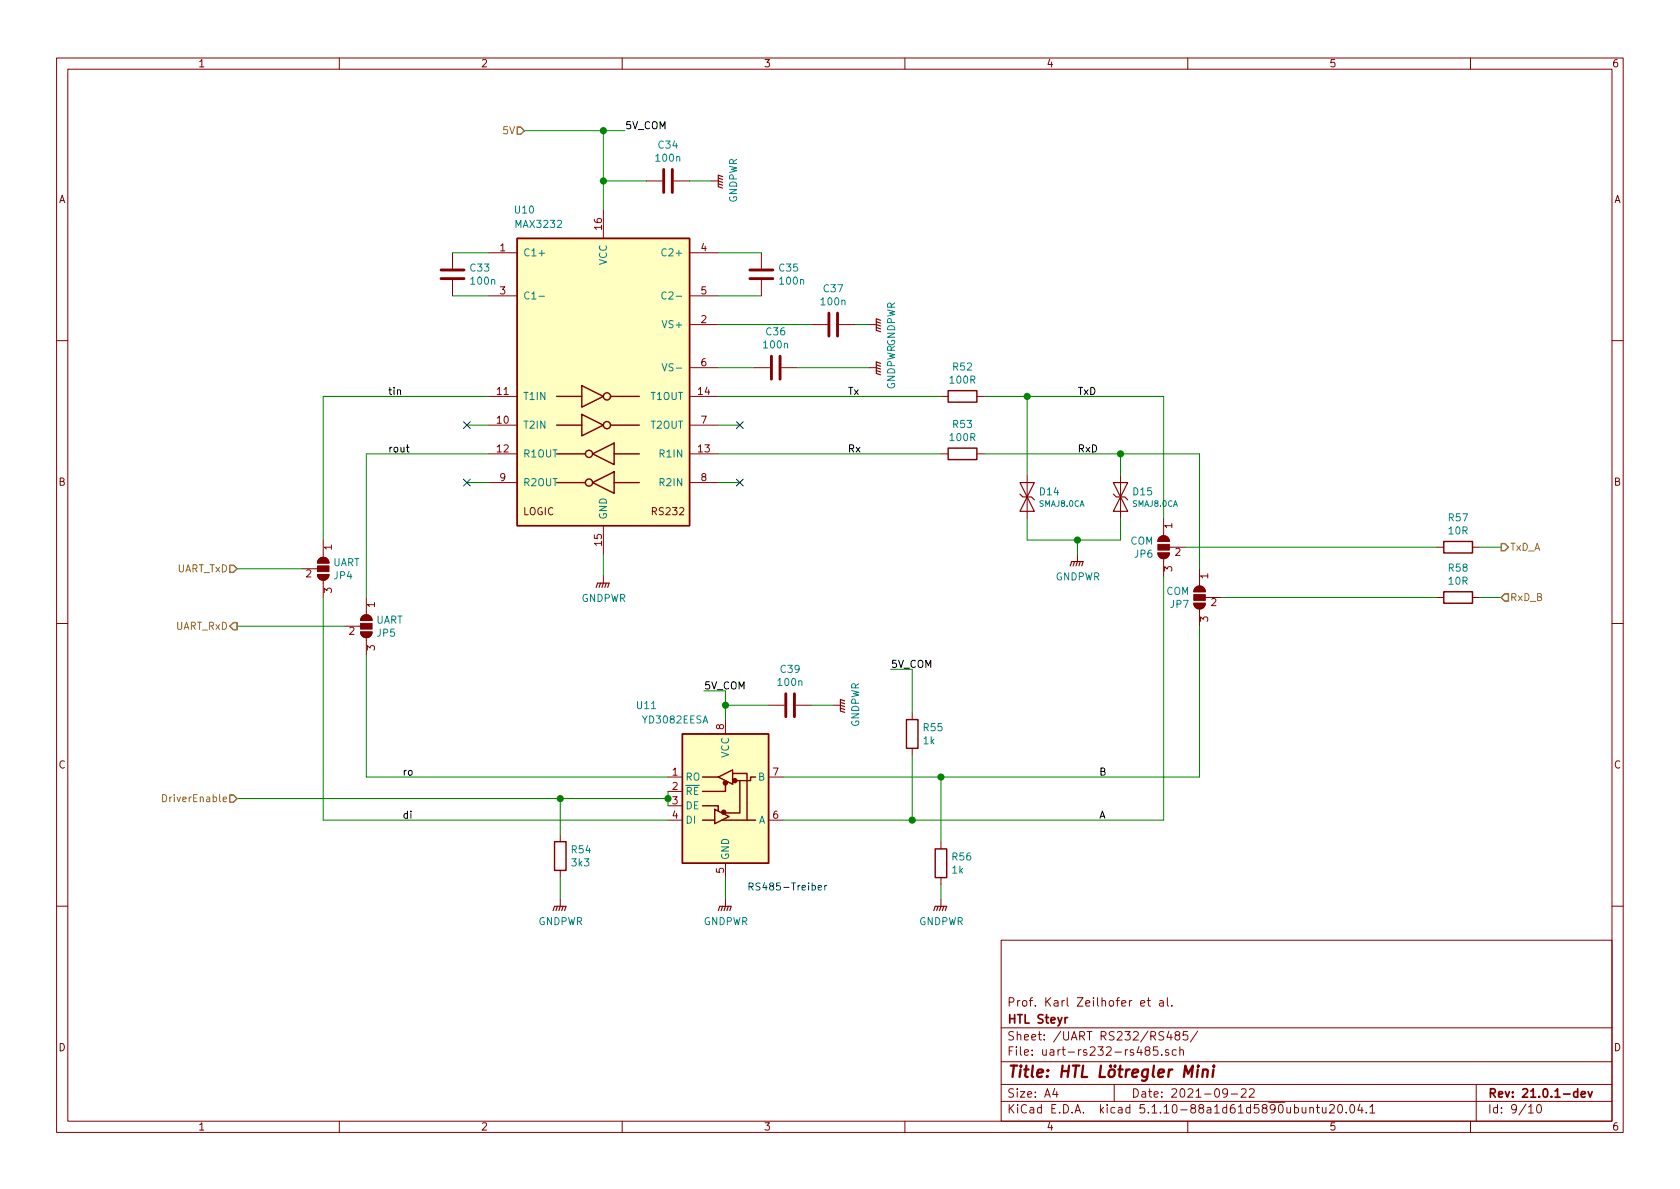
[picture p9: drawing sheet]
<svg xmlns="http://www.w3.org/2000/svg" width="297mm" height="210mm" viewBox="0 0 297 210" stroke-linecap="round" stroke-linejoin="round" font-family="sans-serif">
<g fill="none" stroke="#840000" stroke-width=".18">
<path d="M10 10.3h277v189.9h-277zM12 12.2h273v186.1h-273zM60 10.3v1.9M110 10.3v1.9M160 10.3v1.9M210 10.3v1.9M260 10.3v1.9M106.7 37.1v5.1M114.3 32h2.8M119.1 32h2.8M125.7 32h1.3M80 44.7v2.8"/>
<path d="M80 49.5v2.8M86.4 44.7h5M86.4 52.3h5M121.9 57.4h5.1M121.9 44.7h5.1M121.9 52.3h5.1M134.6 44.7v2.8M134.6 49.5v2.8M143.5 57.4h2.8M148.3 57.4h2.8M153.7 57.4h1.2M10 60.2h2"/>
<path d="M86.4 70.1h5M86.4 75.2h5M121.9 70.1h5.1M121.9 75.2h5.1M121.9 65h5.1M133.3 65h2.8M138.2 65h2.8M153.7 65h1.2M166.4 70.1h1.2M172.7 70.1h1.3M285 60.2h2M56.4 98.9a1.02 1.02 0 0 1 1.1-.3 1.02 1.02 0 0 1 .7 1h-2.1z"/>
<path d="M57.1 95.5v3M86.4 80.3h5M86.4 85.3h5M106.7 93v5M121.9 80.3h5.1M121.9 85.3h5.1M166.4 80.3h1.2M172.7 80.3h1.3M181.6 84.1v7.6M190.5 98v1.3M198.1 84.1v7.6M204.7 97.8h2.1a1.02 1.02 0 0 1-1.1 1 1.02 1.02 0 0 1-1-1z"/>
<path d="M205 95.1a1.02 1.02 0 0 1 1.1-.3 1.02 1.02 0 0 1 .7 1h-2.1zM205.7 91.7v3M205.7 98.8v3M206.8 96.8h2.7M254 96.8h1.3M260.3 96.8h1.3M10 110.3h2M53.3 100.6h2.8M56.1 101.6h2.1a1.02 1.02 0 0 1-1.1 1 1.02 1.02 0 0 1-1-1zM57.1 102.6v3.1M61 110.7h2.8M63.8 111.8h2a1.02 1.02 0 0 1-1 1 1.02 1.02 0 0 1-1-1z"/>
<path d="M64 109.1a1.02 1.02 0 0 1 1.1-.3 1.02 1.02 0 0 1 .7 .9h-2zM64.8 105.7v3M64.8 112.8v3M106.7 101.8v1.3M211.1 106.7h2a1.02 1.02 0 0 1-1 1 1.02 1.02 0 0 1-1-1zM211.4 103.9a1.03 1.03 0 0 1 1.1-.2 1.03 1.03 0 0 1 .6 .9h-2v-.3zM212.1 100.6v3M212.1 107.7v3M213.1 105.7h2.8M254 105.7h1.3M260.3 105.7h1.3M285 110.3h2"/>
<path d="M118.1 137.4h2.5M118.1 139.9h2.5M128.3 127.2v2.6M129.5 136.8h.1M135.9 124.7h2.8M135.9 137.4h2.5M140.7 124.7h2.8M147.3 124.7h1.3M161.3 126v1.2M161.3 132.3v1.3M99.1 147.6v1.2M99.1 153.9v1.3"/>
<path d="M99.1 159v1.3M118.1 142.5h2.5M118.1 145h2.5M128.3 152.6v2.6M128.3 159v1.3M135.9 145h2.5M166.4 148.8v1.3M166.4 155.2v1.3M166.4 159v1.3M10 160.2h2M177 166.3h108v32h-108zM201.7 177.4l.7-.1-.1-.3-.4-.1-.2 .2 .1 .7h.5"/>
<path d="M202.8 176.9h.6M203 176.4v1.3l.4 .2M205.1 177h.5l.1 .9M205.7 177.3l-.5 .1a.29 .29 0 0 0-.2 .2 .29 .29 0 0 0 .2 .3l.5-.1M206.4 176.4v1.3l.2 .2M207.2 177.8v.1M285 160.2h2M60 198.3v1.9M110 198.3v1.9M160 198.3v1.9M177 194.8h108M177 191.8h108"/>
<path d="M177 187.8h108M177 181.8h108M186.5 192.5l-.4 1h1M186.8 193v1M197 191.8v3M202.8 185.7l-.3-.1v-.2l.3-.3h.2l.3 .3v.2l-.7 .2a.48 .48 0 0 0-.1 .7l.3 .1 .5-.1a.48 .48 0 0 0-.3-.8M204.7 185.1h-.7l-.1 .7 .2-.1h.5l.1 .3v.5l-.2 .1-.6-.1M205.4 186.5v.1M206.6 185.7l-.4-.1-.2 .2 .1 .2 .5 .2v.3h-.6M206.7 182.3l-.4 1.1h1M207 182.9v1M208 185.7l-.5-.1-.2 .3v.6l.2 .1 .5-.1"/>
<path d="M208.1 183.1l-.3-.2-.1-.2 .4-.3h.2l.3 .3-.1 .2-.6 .2a.48 .48 0 0 0-.1 .7l.3 .1 .4-.1a.48 .48 0 0 0-.2-.7M208.6 185.7l.2-.1 .4 .1v.9M208.6 185.1v1.5M210 182.4h-.8v.7l.2-.1 .5 .1 .1 .2v.5l-.2 .1-.6-.1M210 198.3v1.9M211.8 182.3l-1.3 2M217 193.2l-.1 .2a.48 .48 0 0 1-.6-.1v-.6a.48 .48 0 0 1 .6-.1l.1 .1a1.19 1.19 0 0 1-.2 1.2l-.5 .1M217.7 193.5h1.1M219.5 192.7l.2-.2h.3l.3 .2v.3v.2l-.9 .8h.9M220.9 192.7l.2-.2h.4l.2 .2 .1 .3-1 1h1M231.6 196l.2-.2 .4 .1v.9M231.6 195.8v1"/>
<path d="M232.7 195.8h.6M232.9 195.3v1.3l.4 .2M233.8 195.8l.1 .9 .3 .1 .2-.1M234.4 195.8v1M235.1 195.5l.2-.2h.4l.2 .5-.9 1h.9M236.7 195.4l.3-.1a.94 .94 0 0 1 0 1.5h-.1a1 1 0 0 1-.2-1.4zM238 196.7v.1M238.8 195.5l.3-.2a.94 .94 0 0 1 0 1.5 .82 .82 0 0 1-.3-1.3zM240.4 195.2l-.3 1.1h.9M240.8 195.8v1M241.6 196.7v.1M242.2 195.8l.4-.5v1.5"/>
<path d="M242.2 196.8h.9M260 198.3v1.9M261 191.8v6.5M270.3 195.8l.4-.5v1.5M270.3 196.8h.8M271.8 195.5l.4-.2a.94 .94 0 0 1 0 1.5 .79 .79 0 0 1-.4-1.3z"/>
</g>
<path d="M188.7 179.9l-.4 .3M278.9 193.1l-.4-.1-.3 .3 .1 .6 .2 .1 .4-.1M278.9 192.5v1.5M279.6 193.5l.7-.1-.1-.3-.4-.1-.2 .2 .1 .7h.5M280.8 193l.4 1 .3-1" fill="none" stroke="#840000" stroke-width=".3"/>
<path d="M211.8 189.1l-.2 1.3M211.9 188.4l-.1 .2M212.7 189.3a.5 .5 0 0 1 .9 .1l-.2 1M212.7 189.1l-.1 1.3M214.6 189.1l-.2 1.3M214.6 188.4v.2l.1-.1-.1-.1v.2" fill="none" stroke="#840000" stroke-width=".41"/>
<g fill="#840000" stroke="#840000" stroke-width=".18">
<path d="M64 109.1a1.02 1.02 0 0 1 1.1-.3 1.02 1.02 0 0 1 .7 .9h-2z"/>
<path d="M63.8 111.8h2a1.02 1.02 0 0 1-1 1 1.02 1.02 0 0 1-1-1z"/>
<path d="M63.8 110.2h2v1h-2z"/>
<path d="M205 95.1a1.02 1.02 0 0 1 1.1-.3 1.02 1.02 0 0 1 .7 1h-2.1z"/>
<path d="M204.7 97.8h2.1a1.02 1.02 0 0 1-1.1 1 1.02 1.02 0 0 1-1-1z"/>
<path d="M204.7 96.3h2.1v1h-2.1z"/>
<path d="M211.4 103.9a1.03 1.03 0 0 1 1.1-.2 1.03 1.03 0 0 1 .6 .9h-2v-.3z"/>
<path d="M211.1 106.7h2a1.02 1.02 0 0 1-1 1 1.02 1.02 0 0 1-1-1z"/>
<path d="M211.1 105.2h2v1h-2z"/>
<path d="M56.4 98.9a1.02 1.02 0 0 1 1.1-.3 1.02 1.02 0 0 1 .7 1h-2.1z"/>
<path d="M56.1 101.6h2.1a1.02 1.02 0 0 1-1.1 1 1.02 1.02 0 0 1-1-1z"/>
<path d="M56.1 100.1h2.1v1h-2.1z"/>
</g>
<g fill="none" stroke="#840000" stroke-width=".2">
<path d="M127 32.5l.8 .3M127 32l.8 .3M127 31.5l.8 .2M127.8 31.2l-.8-.2v2l.8 .3M154.9 57.9l.8 .3M154.9 57.4l.8 .3M154.9 56.9l.8 .2M155.7 56.6l-.8-.2v2l.8 .3M154.9 65.5l.8 .3M154.9 65l.8 .3M154.9 64.5l.8 .3M155.7 64.3l-.8-.3v2l.8 .3"/>
<path d="M180.3 85.3h2.6l-1.3 2.6zM180.3 87.4l.5 .5h1.6l.5 .5M181.6 87.9l1.3 2.5h-2.6zM190 99.3l-.3 .8M190.5 99.3l-.3 .8M191 99.3l-.2 .8M196.8 85.3h2.6l-1.3 2.6zM196.8 87.4l.6 .5h1.5l.5 .5M198.1 87.9l1.3 2.5h-2.6zM105.4 103.9l.3-.8h2l-.3 .8M106.2 103.1l-.3 .8M106.7 103.1l-.3 .8"/>
<path d="M107.2 103.1l-.3 .8M189.2 100.1l.3-.8h2l-.2 .8M148.6 125.2l.8 .3M148.6 124.7l.8 .3M148.6 124.2l.8 .3M149.4 123.9l-.8-.2v2l.8 .3M97.8 161l.2-.7h2.1l-.3 .7M98.6 160.3l-.3 .7M99.1 160.3l-.3 .7M99.6 160.3l-.3 .7M127 161l.3-.7h2l-.3 .7M127.8 160.3l-.3 .7"/>
<path d="M128.3 160.3l-.3 .7M128.8 160.3l-.3 .7M165.1 161l.3-.7h2l-.3 .7M165.9 160.3l-.3 .7M166.4 160.3l-.3 .7M166.9 160.3l-.3 .7"/>
</g>
<g fill="none" stroke="#840000" stroke-width=".25">
<path d="M91.4 42.2h30.5v50.8h-30.5zM98.4 75.2h4.5M98.4 70.1h4.5M102.9 73.3l3.8 1.9-3.8 1.9zM102.9 68.2l3.8 1.9-3.8 1.9zM107.9 75.2h5.1M107.9 70.1h5.1M167.6 79.2h5.1v2.1h-5.1zM167.6 69.1h5.1v2h-5.1zM98.4 85.3h5.1M98.4 80.3h5.1M104.8 85.3l3.8-1.9v3.8z"/>
<path d="M104.8 80.3l3.8-1.9v3.8zM108.6 85.3h4.4M108.6 80.3h4.4M255.3 95.8h5v2h-5zM255.3 104.6h5v2.1h-5zM120.6 129.8h15.3v22.8h-15.3zM124.2 137.4h2.8M127 137.4l2.5-1.3v2.6zM128.3 138.7v1.2h-4.1M129.5 136.8h2.6v8.2M130.8 138v5.8h-2.5M133.6 137.4h-.9v.6h-2.5"/>
<path d="M160.3 127.2h2v5.1h-2zM98 148.8h2.1v5.1h-2.1zM124.2 142.5h2.8v.9M124.2 145h2.2M126.4 143.1l2.5 1.3-2.5 1.3zM127.6 145h6M165.4 150.1h2v5.1h-2z"/>
<circle cx="107.3" cy="70.1" r=".63"/>
<circle cx="107.3" cy="75.2" r=".63"/>
<circle cx="104.1" cy="85.3" r=".63"/>
<circle cx="104.1" cy="80.3" r=".63"/>
</g>
<g fill="#ffffc2" stroke="#ffffc2" stroke-width=".18">
<path d="M91.4 42.2h30.5v50.8h-30.5z"/>
<path d="M120.6 129.8h15.3v22.8h-15.3z"/>
</g>
<path d="M95.3 52.4h1M117.8 44.1a.5 .5 0 0 0-.6 0 .5 .5 0 0 0-.2 .6 .45 .45 0 0 0 .2 .5 .45 .45 0 0 0 .6-.1M117.8 51.7a.5 .5 0 0 0-.6 0 .5 .5 0 0 0-.2 .6 .45 .45 0 0 0 .2 .5 .45 .45 0 0 0 .6 0M117.1 64.3l.4 1.3 .4-1.3" fill="none" stroke="#008484" stroke-width=".18"/>
<path d="M117.3 30v4M118.9 30v4M78 49.3h4M78 47.7h4M132.6 49.3h4.1M132.6 47.7h4.1M146.6 55.4v4M148.1 55.4v4M136.4 63v4.1M137.9 63v4.1M138.9 122.7v4M140.5 122.7v4" fill="none" stroke="#840000" stroke-width=".51"/>
<g fill="#840000" stroke="#840000" stroke-width=".25">
<circle cx="128" cy="143.6" r=".36"/>
<circle cx="128.2" cy="138.4" r=".36"/>
<circle cx="129.9" cy="138" r=".36"/>
</g>
<g fill="none" stroke="#008400" stroke-width=".18">
<path d="M92.7 23.1h17.8M106.7 23.1v14M106.7 32h7.6M121.9 32h3.8M80 52.3h6.4M80 44.7h6.4M127 52.3h7.6M127 44.7h7.6M127 57.4h16.5M151.1 57.4h2.6M82.5 75.2h3.9M86.4 70.1h-29.3v25.4"/>
<path d="M127 70.1h39.4M127 75.2h3.8M127 65h6.3M141 65h12.7M174 70.1h31.7v21.6M181.6 70.1v14M82.5 85.3h3.9M86.4 80.3h-21.6v25.4M106.7 98v3.8M127 80.3h39.4M127 85.3h3.8M174 80.3h38.1v20.3"/>
<path d="M181.6 91.7v3.8h16.5v-3.8M190.5 95.5v2.5M198.1 80.3v3.8M209.5 96.8h44.5M261.6 96.8h3.8M41.9 110.7h19.1M41.9 100.6h11.4M57.1 105.7v39.3h61M64.8 115.8v21.6h53.3M157.5 118.4h3.8v7.6M205.7 101.8v43.2h-67.3M212.1 110.7v26.7h-73.7"/>
<path d="M215.9 105.7h38.1M261.6 105.7h3.8M118.1 139.9v2.6M124.5 122.2h3.8v5M128.3 124.7h7.6M143.5 124.7h3.8M161.3 133.6v11.4M166.4 137.4v11.4M41.9 141.2h76.2M99.1 141.2v6.4M99.1 155.2v3.8M128.3 155.2v3.8"/>
<path d="M166.4 156.5v2.5"/>
</g>
<path d="M91.4 22.5h.7l.6 .6-.6 .6h-.7zM40.6 99.9h.7l.6 .7-.6 .6h-.7zM265.4 96.1h.7l.6 .7-.6 .6h-.7zM41.3 110.1h.6v1.3h-.6l-.7-.7zM266.1 105h.6v1.3h-.6l-.7-.6zM40.6 140.6h.7l.6 .6-.6 .7h-.7z" fill="none" stroke="#848400" stroke-width=".25"/>
<path d="M28.8 140.5a.64 .64 0 0 1 .7 .6 .64 .64 0 0 1-.7 .7z" fill="none" stroke="#848400" stroke-width=".18"/>
<path d="M71.9 79.1h.4M72 78.7v1.1l.3 .1" fill="none" stroke="#000" stroke-width=".18"/>
<path d="M144.7 157l.6-.1-.1-.3h-.3l-.2 .1v.6h.5M145.8 156.6v.8M146.2 156.6h-.3l-.1 .2" fill="none" stroke="#0000c2" stroke-width=".18"/>
<g fill="#008400" stroke="#008400" stroke-width=".25">
<circle cx="106.7" cy="32" r=".51"/>
<circle cx="181.6" cy="70.1" r=".51"/>
<circle cx="190.5" cy="95.5" r=".51"/>
<circle cx="106.7" cy="23.1" r=".51"/>
<circle cx="118.1" cy="141.2" r=".51"/>
<circle cx="99.1" cy="141.2" r=".51"/>
<circle cx="161.3" cy="145" r=".51"/>
<circle cx="166.4" cy="137.4" r=".51"/>
<circle cx="128.3" cy="124.7" r=".51"/>
<circle cx="198.1" cy="80.3" r=".51"/>
</g>
<path d="M81.9 74.6l1.3 1.2M83.2 74.6l-1.3 1.2M130.2 74.6l1.2 1.2M131.4 74.6l-1.2 1.2M81.9 84.7l1.3 1.2M83.2 84.7l-1.3 1.2M130.2 84.7l1.2 1.2M131.4 84.7l-1.2 1.2" fill="none" stroke="#000084" stroke-width=".18"/>
<text font-size="2.8" fill="#840000" x="178" y="190.5">Title: HTL Lötregler Mini</text>
<g font-size="2.1" fill="#840000">
<text x="178" y="178">Prof. Karl Zeilhofer et al.</text>
<text x="178" y="184">Sheet: /UART RS232/RS485/</text>
<text x="178" y="181">HTL Steyr</text>
<text x="178" y="186.7">File: uart-rs232-rs485.sch</text>
<text x="178" y="196.9">KiCad E.D.A. kicad 5.1.10-88a1d61d5890ubuntu20.04.1</text>
<text x="178" y="194.1">Size: A4</text>
<text x="200" y="194.1">Date: 2021-09-22</text>
<text x="263" y="194.1">Rev: 21.0.1-dev</text>
<text x="263" y="196.9">Id: 9/10</text>
</g>
<g font-size="1.8" fill="#840000">
<text x="35" y="11.9">1</text>
<text x="85" y="11.9">2</text>
<text x="135" y="11.9">3</text>
<text x="185" y="11.9">4</text>
<text x="235" y="11.9">5</text>
<text x="285" y="11.9">6</text>
<text x="10.4" y="35.9">A</text>
<text x="285.4" y="35.9">A</text>
<text x="106.4" y="40.6" transform="rotate(-90 106.4 40.6)">16</text>
<text x="88.4" y="44.4">1</text>
<text x="124" y="44.4">4</text>
<text x="88.4" y="52.1">3</text>
<text x="124" y="52.1">5</text>
<text x="124" y="57.1">2</text>
<text x="124" y="64.8">6</text>
<text x="87.9" y="69.8">11</text>
<text x="123.5" y="69.8">14</text>
<text x="87.9" y="74.9">10</text>
<text x="124" y="74.9">7</text>
<text x="87.9" y="80">12</text>
<text x="123.5" y="80">13</text>
<text x="10.4" y="85.9">B</text>
<text x="88.4" y="85.1">9</text>
<text x="124" y="85.1">8</text>
<text x="285.4" y="85.9">B</text>
<text x="92.5" y="91.1">LOGIC</text>
<text x="115.4" y="91.1">RS232</text>
<text x="207.3" y="93.4" transform="rotate(-90 207.3 93.4)">1</text>
<text x="58.7" y="97.3" transform="rotate(-90 58.7 97.3)">1</text>
<text x="106.4" y="96.5" transform="rotate(-90 106.4 96.5)">15</text>
<text x="207.3" y="101.1" transform="rotate(-90 207.3 101.1)">3</text>
<text x="207.8" y="98.3">2</text>
<text x="54.1" y="102.1">2</text>
<text x="58.7" y="104.9" transform="rotate(-90 58.7 104.9)">3</text>
<text x="66.3" y="107.4" transform="rotate(-90 66.3 107.4)">1</text>
<text x="213.6" y="102.3" transform="rotate(-90 213.6 102.3)">1</text>
<text x="214.1" y="107.2">2</text>
<text x="61.7" y="112.3">2</text>
<text x="213.6" y="110" transform="rotate(-90 213.6 110)">3</text>
<text x="66.3" y="115" transform="rotate(-90 66.3 115)">3</text>
<text x="128" y="129" transform="rotate(-90 128 129)">8</text>
<text x="10.4" y="135.9">C</text>
<text x="118.9" y="137.2">1</text>
<text x="136.7" y="137.2">7</text>
<text x="285.4" y="135.9">C</text>
<text x="118.9" y="139.7">2</text>
<text x="118.9" y="142.2">3</text>
<text x="118.9" y="144.8">4</text>
<text x="136.7" y="144.8">6</text>
<text x="128" y="154.4" transform="rotate(-90 128 154.4)">5</text>
<text x="10.4" y="185.9">D</text>
<text x="285.4" y="185.9">D</text>
<text x="35" y="199.9">1</text>
<text x="85" y="199.9">2</text>
<text x="135" y="199.9">3</text>
<text x="185" y="199.9">4</text>
<text x="235" y="199.9">5</text>
<text x="285" y="199.9">6</text>
</g>
<g font-size="1.8" fill="#848400">
<text x="89" y="23.7">5V</text>
<text x="31.1" y="101.2">UART_TxD</text>
<text x="267" y="97.4">TxD_A</text>
<text x="267" y="106.3">RxD_B</text>
<text x="31" y="111.4">UART_RxD</text>
<text x="29.5" y="141.9">DriverEnable</text>
</g>
<g font-size="1.8">
<text x="110.5" y="22.9">5V_COM</text>
<text x="68.6" y="69.8">tin</text>
<text x="149.9" y="69.8">Tx</text>
<text x="190.5" y="69.8">TxD</text>
<text x="68.6" y="80">rout</text>
<text x="149.9" y="80">Rx</text>
<text x="190.5" y="80">RxD</text>
<text x="157.5" y="118.1">5V_COM</text>
<text x="124.5" y="121.9">5V_COM</text>
<text x="71.1" y="137.2">ro</text>
<text x="194.3" y="137.2">B</text>
<text x="71.1" y="144.8">di</text>
<text x="194.3" y="144.8">A</text>
</g>
<g font-size="1.8" fill="#008484">
<text x="116.1" y="28.6">100n</text>
<text x="116.5" y="26.3">C34</text>
<text x="130.3" y="35.9" transform="rotate(-90 130.3 35.9)">GNDPWR</text>
<text x="91.1" y="37.8">U10</text>
<text x="91.3" y="40.3">MAX3232</text>
<text x="92.5" y="45.3">C1+</text>
<text x="107.3" y="46.9" transform="rotate(-90 107.3 46.9)">VCC</text>
<text x="117.6" y="45.3">C2+</text>
<text x="83.2" y="48">C33</text>
<text x="83.4" y="50.3">100n</text>
<text x="92.5" y="53">C1-</text>
<text x="118.1" y="53">C2-</text>
<text x="137.8" y="48">C35</text>
<text x="138" y="50.3">100n</text>
<text x="145.3" y="54">100n</text>
<text x="145.7" y="51.7">C37</text>
<text x="117.5" y="58">VS+</text>
<text x="135.5" y="59.3">C36</text>
<text x="118" y="65.7">VS-</text>
<text x="135.2" y="61.6">100n</text>
<text x="168.6" y="65.5">R52</text>
<text x="92.5" y="70.7">T1IN</text>
<text x="115.1" y="70.7">T1OUT</text>
<text x="158.3" y="68.9" transform="rotate(-90 158.3 68.9)">GNDPWRGNDPWR</text>
<text x="168.1" y="67.8">100R</text>
<text x="92.5" y="75.8">T2IN</text>
<text x="115.1" y="75.8">T2OUT</text>
<text x="168.1" y="78">100R</text>
<text x="168.6" y="75.7">R53</text>
<text x="92.5" y="80.9">R1OUT</text>
<text x="116.9" y="80.9">R1IN</text>
<text x="92.5" y="86">R2OUT</text>
<text x="116.9" y="86">R2IN</text>
<text x="183.9" y="87.6">D14</text>
<text x="200.4" y="87.6">D15</text>
<text x="107.3" y="91.9" transform="rotate(-90 107.3 91.9)">GND</text>
<text x="256.2" y="92.2">R57</text>
<text x="256.2" y="94.5">10R</text>
<text x="58.8" y="100.1">UART</text>
<text x="199.8" y="96.3">COM</text>
<text x="200.6" y="98.6">JP6</text>
<text x="256.2" y="101.1">R58</text>
<text x="59.1" y="102.4">JP4</text>
<text x="102.8" y="106.4">GNDPWR</text>
<text x="186.6" y="102.6">GNDPWR</text>
<text x="206.2" y="105.2">COM</text>
<text x="207" y="107.5">JP7</text>
<text x="256.2" y="103.4">10R</text>
<text x="66.4" y="110.3">UART</text>
<text x="66.7" y="112.6">JP5</text>
<text x="138.1" y="119">C39</text>
<text x="112.7" y="125.4">U11</text>
<text x="137.7" y="121.3">100n</text>
<text x="113.8" y="127.9">YD3082EESA</text>
<text x="151.9" y="128.6" transform="rotate(-90 151.9 128.6)">GNDPWR</text>
<text x="163.3" y="131.6">1k</text>
<text x="163.3" y="129.3">R55</text>
<text x="128.9" y="134" transform="rotate(-90 128.9 134)">VCC</text>
<text x="121.2" y="138">RO</text>
<text x="121.2" y="140.6">RE</text>
<text x="121.2" y="143.1">DE</text>
<text x="134.1" y="138">B</text>
<text x="121.2" y="145.7">DI</text>
<text x="134.1" y="145.7">A</text>
<text x="101.1" y="150.9">R54</text>
<text x="101.2" y="153.2">3k3</text>
<text x="128.9" y="152.1" transform="rotate(-90 128.9 152.1)">GND</text>
<text x="168.4" y="154.5">1k</text>
<text x="168.4" y="152.2">R56</text>
<text x="95.1" y="163.6">GNDPWR</text>
<text x="124.4" y="163.6">GNDPWR</text>
<text x="162.5" y="163.6">GNDPWR</text>
</g>
<text font-size="1.8" fill="#0000c2" x="132.1" y="157.5">RS485-Treiber</text>
<g font-size="1.4" fill="#008484">
<text x="183.8" y="89.6">SMAJ8.0CA</text>
<text x="200.3" y="89.6">SMAJ8.0CA</text>
</g>
</svg>
